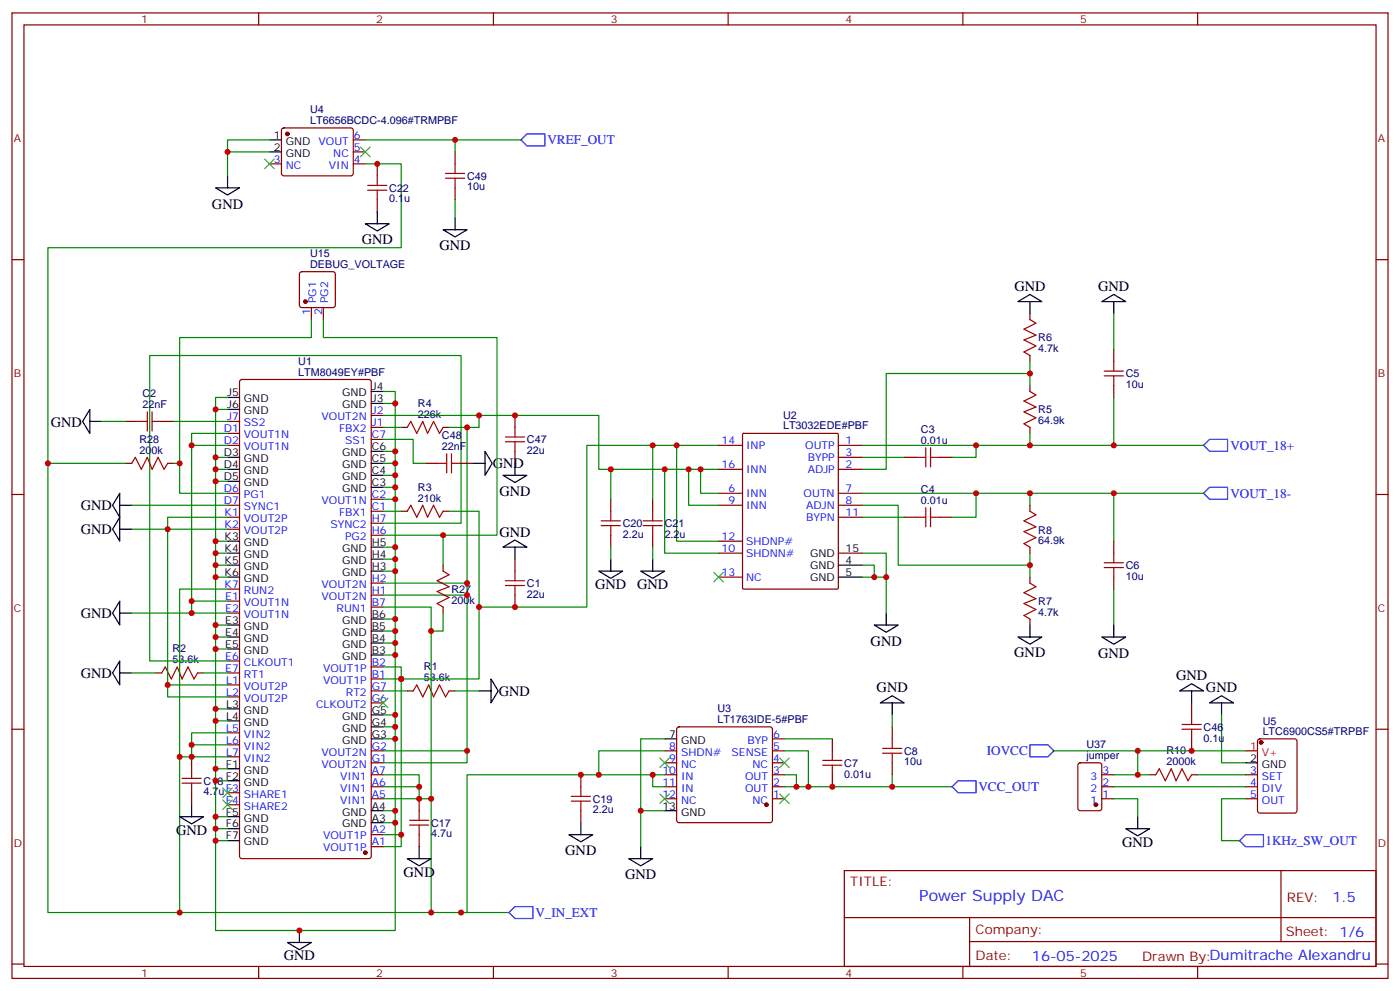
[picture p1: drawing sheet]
<svg xmlns="http://www.w3.org/2000/svg" width="412mm" height="292mm" viewBox="0 0 412 292" stroke-linecap="round" stroke-linejoin="round" font-family="sans-serif">
<g fill="none" stroke="#870000" stroke-width=".35">
<path d="M3.5 3.8h405.4v284.3h-405.4zM7.1 7.3h398.2v277.3h-398.2zM76.2 3.8v3.5M145.3 3.8v3.5M214.5 3.8v3.5M283.6 3.8v3.5M352.8 3.8v3.5M83.1 37.9l.5-.2h20l.5 .7-.1 13-.6 .4-20.1-.1-.4-.6v-12.7zM79.4 48.3h3.5M104.1 48.3h3.5M104.1 44.7h3.5M104.1 41.2h3.5"/>
<path d="M111.1 48.3v3.5M111.1 58.8v3.6M134.1 44.7v3.6M134.1 55.3v3.5M3.5 76.5h3.6M405.3 76.5h3.6M88.4 80.2l.5-.2h9.2l.5 .2 .2 .5v9.2l-.3 .5-.4 .2h-9.2l-.5-.2-.2-.5v-9.2zM91.7 90.6v3.5M95.2 90.6v3.5M303.4 92.4v1.7M70.8 112l.5-.2h37.4l.6 .4 .1 140-.5 .6-37.6 .1-.7-.5v-139.9zM303.4 104.7v1.8"/>
<path d="M303.4 113.5v1.8M328.1 102.9v3.6M328.1 113.5v3.6M37 124.1h3.6M37 136.5h1.8M47.6 124.1h3.6M49.4 136.5h1.8M67 124.1h3.6M67 127.6h3.6M67 131.2h3.6M109.4 129.4h3.5M109.4 125.9h3.5"/>
<path d="M109.4 122.3h3.5M118.2 125.9h1.7M125.2 136.5h3.6M130.5 125.9h1.8M135.8 136.5h3.5M151.7 122.3v3.6M151.7 132.9v3.6M211.7 131.2h7M211.7 138.2h7M218.8 127.8l.3-.2h27.5l.3 .2v45.3l-.1 .3-27.7 .1-.3-.2zM246.9 131.2h7.1M246.9 138.2h7.1"/>
<path d="M246.9 134.7h7.1M266.3 134.7h3.6M276.9 134.7h3.6M303.4 125.9v1.7M3.5 145.6h3.6M67 145.3h3.6M67 148.8h3.6M67 152.3h3.6M67 155.9h3.6M109.4 157.6h3.5M109.4 154.1h3.5M109.4 150.6h3.5"/>
<path d="M109.4 147h3.5M118.2 150.6h1.7M130.5 150.6h1.8M179.9 147v3.6M179.9 157.6v3.5M192.3 147v3.6M192.3 157.6v3.5M211.7 145.3h7M211.7 148.8h7M211.7 159.4h7M246.9 145.3h7.1M246.9 148.8h7.1"/>
<path d="M246.9 152.3h7.1M266.3 152.3h3.6M276.9 152.3h3.6M303.4 148.8v1.8M328.1 159.4v3.5M405.3 145.6h3.6M67 173.5h3.6M67 177h3.6M109.4 178.8h3.5M109.4 175.3h3.5M109.4 171.7h3.5M130.5 166.4v1.8"/>
<path d="M130.5 178.8v1.8M151.7 164.7v3.5M151.7 175.3v3.5M211.7 162.9h7M211.7 170h7M246.9 162.9h7.1M303.4 161.1v1.8M303.4 170v1.7M328.1 170v3.5M45.9 198.2h1.7M58.2 198.2h1.8M67 180.6h3.6"/>
<path d="M67 194.7h3.6M67 198.2h3.6M109.4 200h3.5M109.4 196.4h3.5M303.4 182.3v1.8M3.5 214.8h3.6M67 201.7h3.6M67 205.2h3.6M67 215.8h3.6M67 219.4h3.6M109.4 207h3.5M109.4 203.5h3.5"/>
<path d="M119.9 203.5h1.8M132.3 203.5h1.8M199.6 214.3l.4-.2h26.8l.5 .2 .2 .5v26.8l-.2 .5-.5 .2h-26.8l-.5-.2-.2-.5v-26.8zM227.5 217.6h3.6M245.2 217.6v3.5M262.8 214.1v3.5M351 207v3.5M351 217.6v3.5M370.7 217.8l.4-.2h10.3l.6 .4 .1 20.8-.5 .6-10.5 .1-.6-.5-.1-20.7zM405.3 214.8h3.6M56.4 222.9v3.5M56.4 233.5v3.5"/>
<path d="M67 222.9h3.6M67 233.5h3.6M67 237h3.6M109.4 235.2h3.5M109.4 231.7h3.5M109.4 228.2h3.5M109.4 224.6h3.5M109.4 221.1h3.5M123.5 235.2v3.6M171.1 228.2v3.5M171.1 238.8v3.5M195.8 235.2h3.5"/>
<path d="M195.8 231.7h3.5M195.8 228.2h3.5M195.8 224.6h3.5M195.8 221.1h3.5M227.5 235.2h3.6M227.5 231.7h3.6M227.5 228.2h3.6M227.5 224.6h3.6M227.5 221.1h3.6M245.2 228.2v3.5M262.8 224.6v3.6M317.7 224.9l.5-.3h5.6l.7 .5 .1 13-.5 .6-5.9 .1-.6-.5-.1-12.9z"/>
<path d="M324.6 235.2h3.5M324.6 231.7h3.5M324.6 228.2h3.5M338.7 228.2h1.7M351 228.2h1.8M366.9 235.2h3.5M366.9 231.7h3.5M366.9 228.2h3.5M109.4 249.3h3.5M109.4 245.8h3.5M123.5 245.8v3.5M248.7 256.4h156.6v28.2h-156.6z"/>
<path d="M377.3 256.4v20.9M248.7 270.2h156.5M285.6 277.3h119.6M285.6 270.2v14.2M3.5 283.9h3.6M76.2 284.6v3.5M145.3 284.6v3.5M214.5 284.6v3.5M283.6 284.6v3.5M352.8 284.6v3.5M405.3 283.9h3.6"/>
</g>
<g fill="#870000" stroke="#870000" stroke-width=".35">
<circle cx="107.6" cy="251.1" r=".53"/>
<circle cx="225.8" cy="237" r=".53"/>
<circle cx="84.7" cy="39.4" r=".53"/>
<circle cx="371.5" cy="218.7" r=".53"/>
<circle cx="90" cy="88.8" r=".53"/>
<circle cx="322.8" cy="237" r=".53"/>
</g>
<g fill="none" stroke="#000" stroke-width=".35">
<path d="M63.5 55.3h7.1l-3.6 2.1zM67 51.8v3.5M79.4 41.2h3.5M79.4 44.7h3.5M107.6 65.9h7.1l-3.6 2.1zM111.1 62.4v3.5M130.5 67.7h7.1l-3.5 2.1zM134.1 64.1v3.6M299.9 88.8l3.5-2.1 3.5 2.1zM303.4 88.8v3.6M324.6 88.8l3.5-2.1 3.5 2.1zM328.1 88.8v3.6"/>
<path d="M67 117.1h3.6M109.4 118.8h3.5M109.4 115.3h3.5M26.5 120.6v7l-2.2-3.5zM26.5 124.1h3.5M67 120.6h3.6M67 134.7h3.6M67 138.2h3.6M109.4 140h3.5M109.4 136.5h3.5M109.4 132.9h3.5M139.3 136.5h3.6"/>
<path d="M142.9 132.9l2.1 3.6-2.1 3.5zM148.2 140h7l-3.5 2.1zM151.7 136.5v3.5M35.3 152.3v7.1l-2.1-3.5zM35.3 145.3v7l-2.1-3.5zM35.3 155.9h3.5M35.3 148.8h3.5M67 141.7h3.6M67 159.4h3.6M109.4 143.5h3.5M35.3 177v7.1l-2.1-3.5zM67 162.9h3.6"/>
<path d="M67 166.4h3.6M67 170h3.6M109.4 168.2h3.5M109.4 164.7h3.5M109.4 161.1h3.5M148.2 161.1l3.5-2.1 3.5 2.1zM151.7 161.1v3.6M176.4 168.2h7l-3.5 2.1zM179.9 164.7v3.5M188.7 168.2h7.1l-3.5 2.1zM192.3 164.7v3.5M246.9 166.4h7.1"/>
<path d="M246.9 170h7.1M35.3 194.7v7l-2.1-3.5zM35.3 198.2h3.5M35.3 180.6h3.5M67 184.1h3.6M67 187.6h3.6M67 191.1h3.6M109.4 192.9h3.5M109.4 189.4h3.5M109.4 185.8h3.5M109.4 182.3h3.5M144.6 200l2.2 3.5-2.2 3.5z"/>
<path d="M257.5 184.1h7.1l-3.5 2.1zM261.1 180.6v3.5M299.9 187.6h7l-3.5 2.1zM303.4 184.1v3.5M324.6 187.6h7l-3.5 2.1zM328.1 184.1v3.5M67 208.8h3.6M67 212.3h3.6M109.4 217.6h3.5M109.4 214.1h3.5M109.4 210.5h3.5M141.1 203.5h3.5"/>
<path d="M195.8 217.6h3.5M259.3 207l3.5-2.1 3.5 2.1zM262.8 207v3.5M347.5 203.5l3.5-2.1 3.5 2.1zM351 203.5v3.5M356.3 207l3.5-2.1 3.6 2.1zM359.8 207v3.5M56.4 237v3.5M67 226.4h3.6M67 229.9h3.6M109.4 238.8h3.5M195.8 238.8h3.5"/>
<path d="M366.9 224.6h3.5M52.9 240.5h7.1l-3.6 2.1zM67 240.5h3.6M67 244.1h3.6M67 247.6h3.6M109.4 242.3h3.5M119.9 252.9h7.1l-3.5 2.1zM123.5 249.3v3.6M167.6 245.8h7l-3.5 2.1zM171.1 242.3v3.5M185.2 252.9h7.1l-3.6 2.1zM188.7 249.3v3.6"/>
<path d="M331.6 244.1h7.1l-3.6 2.1zM335.1 240.5v3.6M84.7 277.6h7l-3.5 2.1zM88.2 274v3.6"/>
</g>
<g fill="none" stroke="#a10000" stroke-width=".35">
<path d="M108.3 56h5.6M108.3 54.6h5.6M111.1 51.8v2.8M111.1 56v2.8M131.2 51.1h5.7M131.2 52.5h5.7M134.1 48.3v2.8M134.1 52.5v2.8M303.4 94.1l1.8 1.1-3.6 1.7 3.6 1.8-3.6 1.4 3.6 1.8-3.6 1.7 1.8 1.1M303.4 115.3l1.8 1-3.6 1.8 3.6 1.8-3.6 1.4 3.6 1.7-3.6 1.8 1.8 1.1M325.3 110.7h5.6M325.3 109.3h5.6"/>
<path d="M328.1 106.5v2.8M328.1 110.7v2.8M38.8 136.5l1.1-1.8 1.7 3.5 1.8-3.5 1.4 3.5 1.8-3.5 1.7 3.5 1.1-1.7M40.6 124.1h2.8M43.4 121.3v5.6M44.8 124.1h2.8M44.8 121.3v5.6M119.9 125.9l1.1-1.8 1.8 3.5 1.7-3.5 1.4 3.5 1.8-3.5 1.8 3.5 1-1.7M128.8 136.5h2.8M131.6 133.6v5.7M133 136.5h2.8M133 133.6v5.7"/>
<path d="M148.9 130.1h5.6M148.9 128.7h5.6M151.7 125.9v2.8M151.7 130.1v2.8M269.9 134.7h2.8M272.7 131.9v5.6M274.1 134.7h2.8M274.1 131.9v5.6M119.9 150.6l1.1-1.8 1.8 3.5 1.7-3.5 1.4 3.5 1.8-3.5 1.8 3.5 1-1.7M177.1 153.4h5.6M177.1 154.8h5.6M179.9 150.6v2.8"/>
<path d="M179.9 154.8v2.8M189.4 153.4h5.7M189.4 154.8h5.7M192.3 150.6v2.8M192.3 154.8v2.8M269.9 152.3h2.8M272.7 149.5v5.7M274.1 149.5v5.7M274.1 152.3h2.8M303.4 150.6l1.8 1-3.6 1.8 3.6 1.8-3.6 1.4 3.6 1.7-3.6 1.8 1.8 1M130.5 168.2l1.8 1.1-3.5 1.7 3.5 1.8-3.5 1.4 3.5 1.8-3.5 1.7 1.7 1.1M148.9 172.4h5.6"/>
<path d="M148.9 171h5.6M151.7 168.2v2.8M151.7 172.4v2.9M303.4 171.7l1.8 1.1-3.6 1.8 3.6 1.7-3.6 1.4 3.6 1.8-3.6 1.8 1.8 1M325.3 165.7h5.6M325.3 167.1h5.6M328.1 162.9v2.8M328.1 167.1v2.9M47.6 198.2l1.1-1.8 1.7 3.6 1.8-3.6 1.4 3.6 1.8-3.6 1.7 3.6 1.1-1.8M121.7 203.5l1.1-1.8 1.7 3.5 1.8-3.5 1.4 3.5 1.8-3.5 1.7 3.5 1.1-1.7M262.8 217.6v2.8M348.2 214.8h5.6"/>
<path d="M348.2 213.4h5.6M351 210.5v2.9M351 214.8v2.8M53.6 229.2h5.7M53.6 230.6h5.7M56.4 226.4v2.8M56.4 230.6v2.9M123.5 238.8v2.8M168.3 234.5h5.6M168.3 235.9h5.6M171.1 231.7v2.8M171.1 235.9v2.9"/>
<path d="M242.4 225.4h5.6M242.4 223.9h5.6M245.2 221.1v2.8M245.2 225.4v2.8M260 220.4h5.6M260 221.8h5.6M262.8 221.8v2.8M340.4 228.2l1.1-1.8 1.8 3.5 1.7-3.5 1.4 3.5 1.8-3.5 1.8 3.5 1-1.7M120.6 241.6h5.7M120.6 243h5.7M123.5 243v2.8"/>
</g>
<g fill="none" stroke="#008700" stroke-width=".35">
<path d="M67 44.7h12.4M79.4 41.2h-12.4v10.6M107.6 48.3h10.6v24.7h-104.1v195.7h38.8M107.6 41.2h26.5v3.5M134.1 58.8v5.3M134.1 41.2h19.4M91.7 94.1v5.3h-38.8v37.1M95.2 94.1v5.3h51.2v58.2h-15.9M328.1 92.4v10.5M67 117.1h-3.5v3.5M112.9 118.8h3.5v14.1M112.9 115.3h3.5v3.5"/>
<path d="M303.4 113.5v-3.5h-42.3v28.2h-7.1M303.4 106.5v3.5M328.1 117.1v14.1h-24.7M14.1 136.5h22.9M30 124.1h7M51.2 136.5h1.7v8.8h14.1M51.2 124.1h15.8M56.4 131.2h10.6M67 138.2h-3.5v3.5M67 134.7h-3.5v3.5M67 120.6h-3.5v14.1M67 127.6h-10.6v49.4"/>
<path d="M112.9 122.3h28.2v3.6h-8.8M112.9 140h3.5v3.5M112.9 136.5h3.5v3.5M112.9 132.9h3.5v3.6M112.9 129.4h8.8v7.1h3.5M112.9 125.9h5.3M137.6 125.9v45.8h-24.7M141.1 122.3h35.3v15.9h35.3M179.9 138.2v8.8M192.3 131.2v15.8M195.8 138.2v24.7h15.9M199.3 131.2v28.2h12.4"/>
<path d="M202.8 138.2v10.6h8.9M206.4 138.2v7.1h5.3M211.7 131.2h-38.8v47.6h-31.8M254 131.2h33.5v3.5h-7M254 134.7h12.3M303.4 127.6v3.6h-15.9M328.1 131.2h26.4M38.8 155.9h28.2M38.8 148.8h28.2M67 159.4h-3.5v49.4M67 152.3h-17.6v49.4h17.6M67 141.7h-3.5v17.7"/>
<path d="M112.9 154.1h22.9v-49.4h-91.7v90h22.9M112.9 143.5h3.5v17.6M112.9 157.6h17.6v8.8M112.9 150.6h5.3M112.9 147h3.5M132.3 150.6h8.8v49.4h-28.2M254 145.3h33.5v7h-7M254 148.8h10.6v17.6h38.8M254 152.3h12.3M287.5 145.3h67M303.4 145.3v3.5M328.1 145.3v14.1"/>
<path d="M63.5 162.9h3.5M63.5 166.4h3.5M63.5 170h3.5M67 173.5h-14.1v49.4M67 177h-10.6v3.6M112.9 178.8h14.1v56.4M112.9 168.2h3.5v14.1M112.9 164.7h3.5v3.5M112.9 161.1h3.5v3.6M137.6 171.7v3.6h-24.7M137.6 175.3v45.8h-24.7M179.9 161.1v3.6"/>
<path d="M192.3 161.1v3.6M254 170h7.1v10.6M254 166.4h3.5v3.6M254 162.9h7.1v7.1M303.4 162.9v7.1M328.1 173.5v10.6M38.8 198.2h7.1M38.8 180.6h28.2M60 198.2h7M63.5 184.1h3.5M63.5 187.6h3.5M63.5 191.1h3.5"/>
<path d="M112.9 192.9h3.5v17.6M112.9 189.4h3.5v3.5M112.9 185.8h3.5v3.6M112.9 182.3h3.5v3.5M112.9 196.4h5.3v49.4h-5.3M130.5 180.6v5.2h-3.5M49.4 201.7v3.5h17.6M67 219.4h-10.6v3.5M67 215.8h-10.6v3.6M67 212.3h-3.5v28.2M67 208.8h-3.5v3.5M112.9 203.5h7"/>
<path d="M112.9 217.6h3.5v21.2M112.9 214.1h3.5v3.5M112.9 210.5h3.5v3.6M134.1 203.5h7M195.8 217.6h-7.1v21.2M231.1 217.6h14.1M262.8 210.5v3.6M359.8 210.5v14.1h7.1M63.5 226.4h3.5M63.5 229.9h3.5M67 222.9h-14.1v45.8h74.1M112.9 235.2h14.1v33.5h22.9"/>
<path d="M112.9 238.8h3.5v3.5M112.9 231.7h10.6v3.5M112.9 228.2h10.6v3.5M137.6 221.1v3.5h-24.7M192.3 228.2v3.5h3.5M195.8 228.2h-58.2v40.5h-1.8M195.8 221.1h-19.4v7.1M195.8 238.8h-7.1v10.5M231.1 221.1h7v10.6M231.1 228.2h3.5v3.5M262.8 228.2v3.5h-31.7M262.8 231.7h17.7"/>
<path d="M310.4 221.1h24.7M328.1 235.2h7v5.3M328.1 231.7h38.8M328.1 228.2h7M352.8 228.2h14.1M366.9 221.1h-31.8v7.1h3.6M366.9 235.2h-7.1v12.4h5.3M67 244.1h-3.5v3.5M67 240.5h-3.5v3.6M112.9 242.3h3.5v31.7h-52.9v-26.4h3.5M118.2 245.8v3.5h-5.3"/>
</g>
<g fill="none" stroke="#3c3" stroke-width=".35">
<path d="M78 46.8l2.8 2.9M80.8 46.8l-2.8 2.9M106.2 43.3l2.8 2.8M109 43.3l-2.8 2.8M210.3 168.6l2.8 2.8M213.1 168.6l-2.8 2.8M111.5 205.6l2.8 2.8M114.3 205.6l-2.8 2.8M65.6 232.1l2.8 2.8M65.6 235.6l2.8 2.8M68.4 232.1l-2.8 2.8M68.4 235.6l-2.8 2.8"/>
<path d="M194.4 223.2l2.8 2.9M194.4 233.8l2.8 2.8M197.2 223.2l-2.8 2.9M197.2 233.8l-2.8 2.8M229.7 233.8l2.8 2.8M229.7 223.2l2.8 2.9M232.5 233.8l-2.8 2.8M232.5 223.2l-2.8 2.9"/>
</g>
<path d="M153.5 41.2l1.7-1.8h5.3v3.6h-5.3zM354.5 131.2l1.8-1.8h5.3v3.5h-5.3zM354.5 145.3l1.8-1.8h5.3v3.5h-5.3zM303.4 219.4h5.3l1.7 1.7-1.7 1.8h-5.3zM280.5 231.7l1.7-1.8h5.3v3.6h-5.3zM365.1 247.6l1.8-1.8h5.3v3.5h-5.3zM149.9 268.7l1.8-1.7h5.3v3.5h-5.3z" fill="none" stroke="#00f" stroke-width=".35"/>
<path d="M366.9 221.1h3.5" fill="none" stroke="#f00" stroke-width=".35"/>
<g fill="#c00">
<circle cx="141.1" cy="178.8" r=".88"/>
<circle cx="141.1" cy="122.3" r=".88"/>
<circle cx="127" cy="268.7" r=".88"/>
<circle cx="127" cy="235.2" r=".88"/>
<circle cx="303.4" cy="110" r=".88"/>
<circle cx="287.5" cy="131.2" r=".88"/>
<circle cx="303.4" cy="131.2" r=".88"/>
<circle cx="328.1" cy="131.2" r=".88"/>
<circle cx="287.5" cy="145.3" r=".88"/>
<circle cx="328.1" cy="145.3" r=".88"/>
<circle cx="303.4" cy="145.3" r=".88"/>
<circle cx="303.4" cy="166.4" r=".88"/>
<circle cx="135.8" cy="268.7" r=".88"/>
<circle cx="176.4" cy="228.2" r=".88"/>
<circle cx="238.1" cy="231.7" r=".88"/>
<circle cx="245.2" cy="231.7" r=".88"/>
<circle cx="262.8" cy="231.7" r=".88"/>
<circle cx="52.9" cy="268.7" r=".88"/>
<circle cx="134.1" cy="41.2" r=".88"/>
<circle cx="188.7" cy="238.8" r=".88"/>
<circle cx="192.3" cy="228.2" r=".88"/>
<circle cx="234.6" cy="231.7" r=".88"/>
<circle cx="206.4" cy="138.2" r=".88"/>
<circle cx="202.8" cy="138.2" r=".88"/>
<circle cx="257.5" cy="170" r=".88"/>
<circle cx="261.1" cy="170" r=".88"/>
<circle cx="123.5" cy="235.2" r=".88"/>
<circle cx="56.4" cy="222.9" r=".88"/>
<circle cx="192.3" cy="131.2" r=".88"/>
<circle cx="179.9" cy="138.2" r=".88"/>
<circle cx="111.1" cy="48.3" r=".88"/>
<circle cx="67" cy="44.7" r=".88"/>
<circle cx="63.5" cy="247.6" r=".88"/>
<circle cx="63.5" cy="244.1" r=".88"/>
<circle cx="88.2" cy="274" r=".88"/>
<circle cx="116.4" cy="242.3" r=".88"/>
<circle cx="56.4" cy="219.4" r=".88"/>
<circle cx="63.5" cy="240.5" r=".88"/>
<circle cx="63.5" cy="212.3" r=".88"/>
<circle cx="63.5" cy="226.4" r=".88"/>
<circle cx="63.5" cy="229.9" r=".88"/>
<circle cx="116.4" cy="238.8" r=".88"/>
<circle cx="116.4" cy="217.6" r=".88"/>
<circle cx="116.4" cy="214.1" r=".88"/>
<circle cx="195.8" cy="138.2" r=".88"/>
<circle cx="199.3" cy="131.2" r=".88"/>
<circle cx="351" cy="221.1" r=".88"/>
<circle cx="63.5" cy="208.8" r=".88"/>
<circle cx="63.5" cy="162.9" r=".88"/>
<circle cx="63.5" cy="166.4" r=".88"/>
<circle cx="63.5" cy="170" r=".88"/>
<circle cx="56.4" cy="180.6" r=".88"/>
<circle cx="63.5" cy="184.1" r=".88"/>
<circle cx="63.5" cy="187.6" r=".88"/>
<circle cx="63.5" cy="191.1" r=".88"/>
<circle cx="49.4" cy="155.9" r=".88"/>
<circle cx="49.4" cy="201.7" r=".88"/>
<circle cx="63.5" cy="159.4" r=".88"/>
<circle cx="63.5" cy="141.7" r=".88"/>
<circle cx="63.5" cy="138.2" r=".88"/>
<circle cx="63.5" cy="134.7" r=".88"/>
<circle cx="63.5" cy="120.6" r=".88"/>
<circle cx="56.4" cy="177" r=".88"/>
<circle cx="56.4" cy="131.2" r=".88"/>
<circle cx="116.4" cy="210.5" r=".88"/>
<circle cx="116.4" cy="192.9" r=".88"/>
<circle cx="116.4" cy="189.4" r=".88"/>
<circle cx="116.4" cy="185.8" r=".88"/>
<circle cx="116.4" cy="182.3" r=".88"/>
<circle cx="116.4" cy="168.2" r=".88"/>
<circle cx="116.4" cy="164.7" r=".88"/>
<circle cx="116.4" cy="161.1" r=".88"/>
<circle cx="116.4" cy="143.5" r=".88"/>
<circle cx="116.4" cy="140" r=".88"/>
<circle cx="116.4" cy="136.5" r=".88"/>
<circle cx="116.4" cy="132.9" r=".88"/>
<circle cx="116.4" cy="118.8" r=".88"/>
<circle cx="116.4" cy="147" r=".88"/>
<circle cx="137.6" cy="125.9" r=".88"/>
<circle cx="137.6" cy="171.7" r=".88"/>
<circle cx="118.2" cy="200" r=".88"/>
<circle cx="137.6" cy="175.3" r=".88"/>
<circle cx="137.6" cy="221.1" r=".88"/>
<circle cx="123.5" cy="231.7" r=".88"/>
<circle cx="118.2" cy="245.8" r=".88"/>
<circle cx="151.7" cy="122.3" r=".88"/>
<circle cx="151.7" cy="178.8" r=".88"/>
<circle cx="127" cy="185.8" r=".88"/>
<circle cx="14.1" cy="136.5" r=".88"/>
<circle cx="52.9" cy="222.9" r=".88"/>
<circle cx="130.5" cy="157.6" r=".88"/>
<circle cx="52.9" cy="136.5" r=".88"/>
<circle cx="171.1" cy="228.2" r=".88"/>
<circle cx="335.1" cy="228.2" r=".88"/>
<circle cx="335.1" cy="221.1" r=".88"/>
</g>
<text font-size="4.6" fill="#00f" x="270.8" y="265.4">Power Supply DAC</text>
<g font-size="4.2">
<text x="62.4" y="61.4">GND</text>
<text x="106.5" y="72">GND</text>
<text x="129.5" y="73.8">GND</text>
<text x="298.8" y="85.7">GND</text>
<text x="323.5" y="85.7">GND</text>
<text x="15" y="125.6">GND</text>
<text x="145.2" y="137.9">GND</text>
<text x="147.1" y="146">GND</text>
<text x="23.8" y="150.3">GND</text>
<text x="23.8" y="157.4">GND</text>
<text x="147.1" y="158.1">GND</text>
<text x="175.3" y="173.5">GND</text>
<text x="187.7" y="173.5">GND</text>
<text x="23.8" y="182.1">GND</text>
<text x="256.5" y="190.1">GND</text>
<text x="298.8" y="193.6">GND</text>
<text x="323.5" y="193.7">GND</text>
<text x="23.8" y="199.7">GND</text>
<text x="258.2" y="203.8">GND</text>
<text x="346.4" y="200.2">GND</text>
<text x="355.2" y="203.8">GND</text>
<text x="146.9" y="205">GND</text>
<text x="51.9" y="245.8">GND</text>
<text x="166.5" y="251.9">GND</text>
<text x="330.6" y="249.3">GND</text>
<text x="118.9" y="258.2">GND</text>
<text x="184.1" y="259">GND</text>
<text x="83.6" y="282.9">GND</text>
</g>
<g font-size="4.2" fill="#00f">
<text x="392.5" y="265.7">1.5</text>
<text x="304" y="283">16-05-2025</text>
</g>
<g font-size="3.9" fill="#00f">
<text x="161.3" y="42.5">VREF_OUT</text>
<text x="362.4" y="132.4">VOUT_18+</text>
<text x="362.4" y="146.5">VOUT_18-</text>
<text x="290.7" y="222.4">IOVCC</text>
<text x="288.2" y="233">VCC_OUT</text>
<text x="372.8" y="248.8">1KHz_SW_OUT</text>
<text x="157.7" y="270">V_IN_EXT</text>
</g>
<g font-size="3.9" fill="#800">
<text x="250.5" y="261">TITLE:</text>
<text x="379.1" y="265.7">REV:</text>
<text x="287.4" y="275.2">Company:</text>
<text x="378.7" y="275.8">Sheet: 1/6</text>
<text x="287.4" y="282.9">Date:</text>
<text x="336.4" y="282.9">Drawn By:Dumitrache Alexandru</text>
</g>
<g font-size="3.2" fill="#800">
<text x="41.6" y="6.8">1</text>
<text x="110.8" y="6.8">2</text>
<text x="179.9" y="6.8">3</text>
<text x="249.1" y="6.8">4</text>
<text x="318.2" y="6.8">5</text>
<text x="4.1" y="41.9">A</text>
<text x="405.9" y="41.9">A</text>
<text x="4.1" y="111.1">B</text>
<text x="405.9" y="111.1">B</text>
<text x="4.1" y="180.2">C</text>
<text x="405.9" y="180.2">C</text>
<text x="4.1" y="249.3">D</text>
<text x="405.9" y="249.3">D</text>
<text x="41.6" y="287.6">1</text>
<text x="110.8" y="287.6">2</text>
<text x="179.9" y="287.6">3</text>
<text x="249.1" y="287.6">4</text>
<text x="318.2" y="287.6">5</text>
</g>
<g font-size="3.2" fill="#000080">
<text x="91.4" y="33.2">U4</text>
<text x="91.4" y="36.4">LT6656BCDC-4.096#TRMPBF</text>
<text x="137.6" y="53">C49</text>
<text x="114.7" y="59.6">0.1u</text>
<text x="114.7" y="56.5">C22</text>
<text x="137.6" y="56.1">10u</text>
<text x="91.4" y="75.8">U15</text>
<text x="91.4" y="79">DEBUG_VOLTAGE</text>
<text x="305.9" y="100.6">R6</text>
<text x="87.9" y="107.5">U1</text>
<text x="305.9" y="103.8">4.7k</text>
<text x="87.9" y="110.7">LTM8049EY#PBF</text>
<text x="331.6" y="111.1">C5</text>
<text x="42" y="117">C2</text>
<text x="123.1" y="119.8">R4</text>
<text x="331.6" y="114.3">10u</text>
<text x="42" y="120.2">22nF</text>
<text x="123.1" y="123">226k</text>
<text x="230.7" y="123.3">U2</text>
<text x="305.9" y="124.9">64.9k</text>
<text x="305.9" y="121.7">R5</text>
<text x="41.1" y="130.4">R28</text>
<text x="130.2" y="129.4">C48</text>
<text x="155.2" y="130.5">C47</text>
<text x="230.7" y="126.4">LT3032EDE#PBF</text>
<text x="271.3" y="130.8">0.01u</text>
<text x="271.3" y="127.6">C3</text>
<text x="41.1" y="133.6">200k</text>
<text x="130.2" y="132.6">22nF</text>
<text x="155.2" y="133.7">22u</text>
<text x="123.1" y="147.7">210k</text>
<text x="123.1" y="144.5">R3</text>
<text x="271.3" y="148.4">0.01u</text>
<text x="271.3" y="145.2">C4</text>
<text x="183.4" y="155.3">C20</text>
<text x="195.8" y="155.3">C21</text>
<text x="183.4" y="158.4">2.2u</text>
<text x="195.8" y="158.4">2.2u</text>
<text x="305.9" y="160.2">64.9k</text>
<text x="305.9" y="157.1">R8</text>
<text x="331.6" y="167.7">C6</text>
<text x="155.2" y="172.9">C1</text>
<text x="331.6" y="170.7">10u</text>
<text x="133" y="177.8">200k</text>
<text x="133" y="174.6">R27</text>
<text x="155.2" y="176">22u</text>
<text x="305.9" y="178.3">R7</text>
<text x="305.9" y="181.3">4.7k</text>
<text x="50.8" y="195.4">53.6k</text>
<text x="50.8" y="192.1">R2</text>
<text x="124.9" y="197.4">R1</text>
<text x="124.9" y="200.7">53.6k</text>
<text x="211.3" y="209.8">U3</text>
<text x="211.3" y="213">LT1763IDE-5#PBF</text>
<text x="354.5" y="215.2">C46</text>
<text x="371.9" y="213.5">U5</text>
<text x="320" y="220.4">U37</text>
<text x="354.5" y="218.4">0.1u</text>
<text x="371.9" y="216.5">LTC6900CS5#TRPBF</text>
<text x="248.7" y="225.8">C7</text>
<text x="266.3" y="225.4">10u</text>
<text x="266.3" y="222.3">C8</text>
<text x="320" y="223.6">jumper</text>
<text x="343.6" y="225.4">2000k</text>
<text x="343.6" y="222.2">R10</text>
<text x="60" y="231.2">C18</text>
<text x="248.7" y="229">0.01u</text>
<text x="60" y="234.2">4.7u</text>
<text x="174.6" y="239.5">2.2u</text>
<text x="174.6" y="236.4">C19</text>
<text x="127" y="243.5">C17</text>
<text x="127" y="246.6">4.7u</text>
</g>
<g font-size="3.2">
<text x="80.7" y="40.9">1</text>
<text x="80.7" y="44.4">2</text>
<text x="84.2" y="42.6">GND</text>
<text x="84.2" y="46.1">GND</text>
<text x="66.9" y="116.7">J5</text>
<text x="71.9" y="118.5">GND</text>
<text x="100.8" y="116.7">GND</text>
<text x="109.5" y="118.5">J3</text>
<text x="109.5" y="114.9">J4</text>
<text x="66.9" y="120.2">J6</text>
<text x="71.9" y="122">GND</text>
<text x="100.8" y="120.2">GND</text>
<text x="65.9" y="134.3">D3</text>
<text x="65.9" y="137.9">D4</text>
<text x="71.9" y="136.1">GND</text>
<text x="100.8" y="137.9">GND</text>
<text x="100.8" y="134.3">GND</text>
<text x="109.5" y="136.1">C5</text>
<text x="109.5" y="132.6">C6</text>
<text x="65.9" y="141.4">D5</text>
<text x="71.9" y="139.6">GND</text>
<text x="71.9" y="143.2">GND</text>
<text x="100.8" y="141.4">GND</text>
<text x="109.5" y="143.2">C3</text>
<text x="109.5" y="139.6">C4</text>
<text x="100.8" y="144.9">GND</text>
<text x="66.2" y="159">K3</text>
<text x="71.9" y="160.8">GND</text>
<text x="109.5" y="160.8">H5</text>
<text x="66.2" y="162.6">K4</text>
<text x="66.2" y="166.1">K5</text>
<text x="71.9" y="164.3">GND</text>
<text x="71.9" y="167.9">GND</text>
<text x="100.8" y="166.1">GND</text>
<text x="100.8" y="162.6">GND</text>
<text x="109.5" y="167.9">H3</text>
<text x="109.5" y="164.3">H4</text>
<text x="238.6" y="167.5">GND</text>
<text x="238.6" y="164">GND</text>
<text x="249.1" y="166.1">4</text>
<text x="249.1" y="162.6">15</text>
<text x="66.2" y="169.6">K6</text>
<text x="71.9" y="171.4">GND</text>
<text x="100.8" y="169.6">GND</text>
<text x="238.6" y="171">GND</text>
<text x="249.1" y="169.6">5</text>
<text x="66.4" y="183.7">E3</text>
<text x="71.9" y="185.5">GND</text>
<text x="100.8" y="183.7">GND</text>
<text x="109.5" y="185.5">B5</text>
<text x="109.5" y="182">B6</text>
<text x="66.4" y="187.3">E4</text>
<text x="66.4" y="190.8">E5</text>
<text x="71.9" y="189">GND</text>
<text x="100.8" y="190.8">GND</text>
<text x="100.8" y="187.3">GND</text>
<text x="109.5" y="189">B4</text>
<text x="71.9" y="192.5">GND</text>
<text x="100.8" y="194.3">GND</text>
<text x="109.5" y="192.5">B3</text>
<text x="66.6" y="208.4">L3</text>
<text x="66.6" y="211.9">L4</text>
<text x="71.9" y="210.2">GND</text>
<text x="71.9" y="213.7">GND</text>
<text x="100.8" y="215.5">GND</text>
<text x="100.8" y="211.9">GND</text>
<text x="109.5" y="213.7">G4</text>
<text x="109.5" y="210.2">G5</text>
<text x="100.8" y="219">GND</text>
<text x="109.5" y="217.2">G3</text>
<text x="197.1" y="217.2">7</text>
<text x="200.6" y="219">GND</text>
<text x="66.5" y="226.1">F1</text>
<text x="71.9" y="227.8">GND</text>
<text x="368.2" y="224.3">2</text>
<text x="371.7" y="226.1">GND</text>
<text x="66.5" y="229.6">F2</text>
<text x="71.9" y="231.4">GND</text>
<text x="109.5" y="238.4">A4</text>
<text x="195.1" y="238.4">13</text>
<text x="66.5" y="240.2">F5</text>
<text x="66.5" y="243.7">F6</text>
<text x="71.9" y="241.9">GND</text>
<text x="71.9" y="245.5">GND</text>
<text x="100.8" y="243.7">GND</text>
<text x="100.8" y="240.2">GND</text>
<text x="109.5" y="241.9">A3</text>
<text x="200.6" y="240.2">GND</text>
<text x="66.5" y="247.2">F7</text>
<text x="71.9" y="249">GND</text>
</g>
<g font-size="3.2" fill="#00f">
<text x="104.2" y="40.9">6</text>
<text x="80.7" y="47.9">3</text>
<text x="93.8" y="42.6">VOUT</text>
<text x="98.2" y="46.1">NC</text>
<text x="104.2" y="47.9">4</text>
<text x="104.2" y="44.4">5</text>
<text x="84.2" y="49.7">NC</text>
<text x="96.9" y="49.7">VIN</text>
<text x="93.1" y="89.3" transform="rotate(-90 93.1 89.3)">PG1</text>
<text x="96.7" y="89.3" transform="rotate(-90 96.7 89.3)">PG2</text>
<text x="91.4" y="92.8" transform="rotate(-90 91.4 92.8)">1</text>
<text x="94.9" y="92.8" transform="rotate(-90 94.9 92.8)">2</text>
<text x="66.9" y="123.8">J7</text>
<text x="71.9" y="125.5">SS2</text>
<text x="94.7" y="123.8">VOUT2N</text>
<text x="109.5" y="125.5">J1</text>
<text x="109.5" y="122">J2</text>
<text x="65.9" y="127.3">D1</text>
<text x="65.9" y="130.8">D2</text>
<text x="71.9" y="129">VOUT1N</text>
<text x="99.9" y="127.3">FBX2</text>
<text x="101.7" y="130.8">SS1</text>
<text x="109.5" y="129">C7</text>
<text x="212.6" y="130.8">14</text>
<text x="249.1" y="130.8">1</text>
<text x="71.9" y="132.6">VOUT1N</text>
<text x="212.6" y="137.9">16</text>
<text x="219.8" y="132.2">INP</text>
<text x="237.2" y="132.2">OUTP</text>
<text x="237.9" y="135.7">BYPP</text>
<text x="249.1" y="137.9">2</text>
<text x="249.1" y="134.3">3</text>
<text x="219.8" y="139.3">INN</text>
<text x="237.9" y="139.3">ADJP</text>
<text x="65.9" y="144.9">D6</text>
<text x="65.9" y="148.4">D7</text>
<text x="71.9" y="146.7">PG1</text>
<text x="94.7" y="148.4">VOUT1N</text>
<text x="109.5" y="146.7">C2</text>
<text x="214.6" y="144.9">6</text>
<text x="214.6" y="148.4">9</text>
<text x="219.8" y="146.3">INN</text>
<text x="219.8" y="149.9">INN</text>
<text x="236.7" y="146.3">OUTN</text>
<text x="237.5" y="149.9">ADJN</text>
<text x="249.1" y="144.9">7</text>
<text x="249.1" y="148.4">8</text>
<text x="66.2" y="152">K1</text>
<text x="66.2" y="155.5">K2</text>
<text x="71.9" y="150.2">SYNC1</text>
<text x="71.9" y="153.7">VOUT2P</text>
<text x="97.3" y="155.5">SYNC2</text>
<text x="99.9" y="152">FBX1</text>
<text x="109.5" y="153.7">H7</text>
<text x="109.5" y="150.2">C1</text>
<text x="237.5" y="153.4">BYPN</text>
<text x="249.1" y="152">11</text>
<text x="71.9" y="157.3">VOUT2P</text>
<text x="101.7" y="159">PG2</text>
<text x="109.5" y="157.3">H6</text>
<text x="212.6" y="159">12</text>
<text x="219.8" y="160.4">SHDNP#</text>
<text x="212.6" y="162.6">10</text>
<text x="219.8" y="164">SHDNN#</text>
<text x="66.2" y="173.1">K7</text>
<text x="94.7" y="173.1">VOUT2N</text>
<text x="109.5" y="171.4">H2</text>
<text x="212.6" y="169.6">13</text>
<text x="219.8" y="171">NC</text>
<text x="66.4" y="176.7">E1</text>
<text x="71.9" y="174.9">RUN2</text>
<text x="71.9" y="178.4">VOUT1N</text>
<text x="94.7" y="176.7">VOUT2N</text>
<text x="109.5" y="178.4">B7</text>
<text x="109.5" y="174.9">H1</text>
<text x="66.4" y="180.2">E2</text>
<text x="71.9" y="182">VOUT1N</text>
<text x="99.1" y="180.2">RUN1</text>
<text x="66.4" y="194.3">E6</text>
<text x="66.4" y="197.8">E7</text>
<text x="71.9" y="196.1">CLKOUT1</text>
<text x="95.2" y="197.8">VOUT1P</text>
<text x="109.5" y="196.1">B2</text>
<text x="66.6" y="201.4">L1</text>
<text x="71.9" y="199.6">RT1</text>
<text x="71.9" y="203.1">VOUT2P</text>
<text x="95.2" y="201.4">VOUT1P</text>
<text x="109.5" y="203.1">G7</text>
<text x="109.5" y="199.6">B1</text>
<text x="66.6" y="204.9">L2</text>
<text x="71.9" y="206.7">VOUT2P</text>
<text x="93.1" y="208.4">CLKOUT2</text>
<text x="101.9" y="204.9">RT2</text>
<text x="109.5" y="206.7">G6</text>
<text x="66.6" y="215.5">L5</text>
<text x="66.6" y="219">L6</text>
<text x="71.9" y="217.2">VIN2</text>
<text x="71.9" y="220.8">VIN2</text>
<text x="109.5" y="220.8">G2</text>
<text x="197.1" y="220.8">8</text>
<text x="220.2" y="219">BYP</text>
<text x="227.7" y="217.2">6</text>
<text x="227.7" y="220.8">5</text>
<text x="66.6" y="222.5">L7</text>
<text x="71.9" y="224.3">VIN2</text>
<text x="94.7" y="226.1">VOUT2N</text>
<text x="94.7" y="222.5">VOUT2N</text>
<text x="109.5" y="227.8">A7</text>
<text x="109.5" y="224.3">G1</text>
<text x="195.1" y="227.8">10</text>
<text x="197.1" y="224.3">9</text>
<text x="200.6" y="226.1">NC</text>
<text x="200.6" y="222.5">SHDN#</text>
<text x="215.5" y="222.5">SENSE</text>
<text x="221.6" y="226.1">NC</text>
<text x="227.7" y="224.3">4</text>
<text x="227.7" y="227.8">3</text>
<text x="324.7" y="227.8">3</text>
<text x="368.2" y="227.8">3</text>
<text x="66.5" y="233.1">F3</text>
<text x="100.2" y="233.1">VIN1</text>
<text x="100.2" y="229.6">VIN1</text>
<text x="109.5" y="231.4">A6</text>
<text x="195.1" y="231.4">11</text>
<text x="200.6" y="233.1">IN</text>
<text x="200.6" y="229.6">IN</text>
<text x="219.5" y="229.6">OUT</text>
<text x="219.5" y="233.1">OUT</text>
<text x="227.7" y="231.4">2</text>
<text x="321.2" y="233.1">2</text>
<text x="321.2" y="229.6">3</text>
<text x="324.7" y="231.4">2</text>
<text x="368.2" y="231.4">4</text>
<text x="371.7" y="229.6">SET</text>
<text x="371.7" y="233.1">DIV</text>
<text x="66.5" y="236.6">F4</text>
<text x="71.9" y="234.9">SHARE1</text>
<text x="71.9" y="238.4">SHARE2</text>
<text x="100.2" y="236.6">VIN1</text>
<text x="109.5" y="234.9">A5</text>
<text x="195.1" y="234.9">12</text>
<text x="200.6" y="236.6">NC</text>
<text x="221.6" y="236.6">NC</text>
<text x="227.7" y="234.9">1</text>
<text x="321.2" y="236.6">1</text>
<text x="324.7" y="234.9">1</text>
<text x="368.2" y="234.9">5</text>
<text x="371.7" y="236.6">OUT</text>
<text x="109.5" y="245.5">A2</text>
<text x="95.2" y="250.8">VOUT1P</text>
<text x="95.2" y="247.2">VOUT1P</text>
<text x="109.5" y="249">A1</text>
</g>
<g font-size="3.2" fill="#f00">
<text x="368.2" y="220.8">1</text>
<text x="371.7" y="222.5">V+</text>
</g>
</svg>
